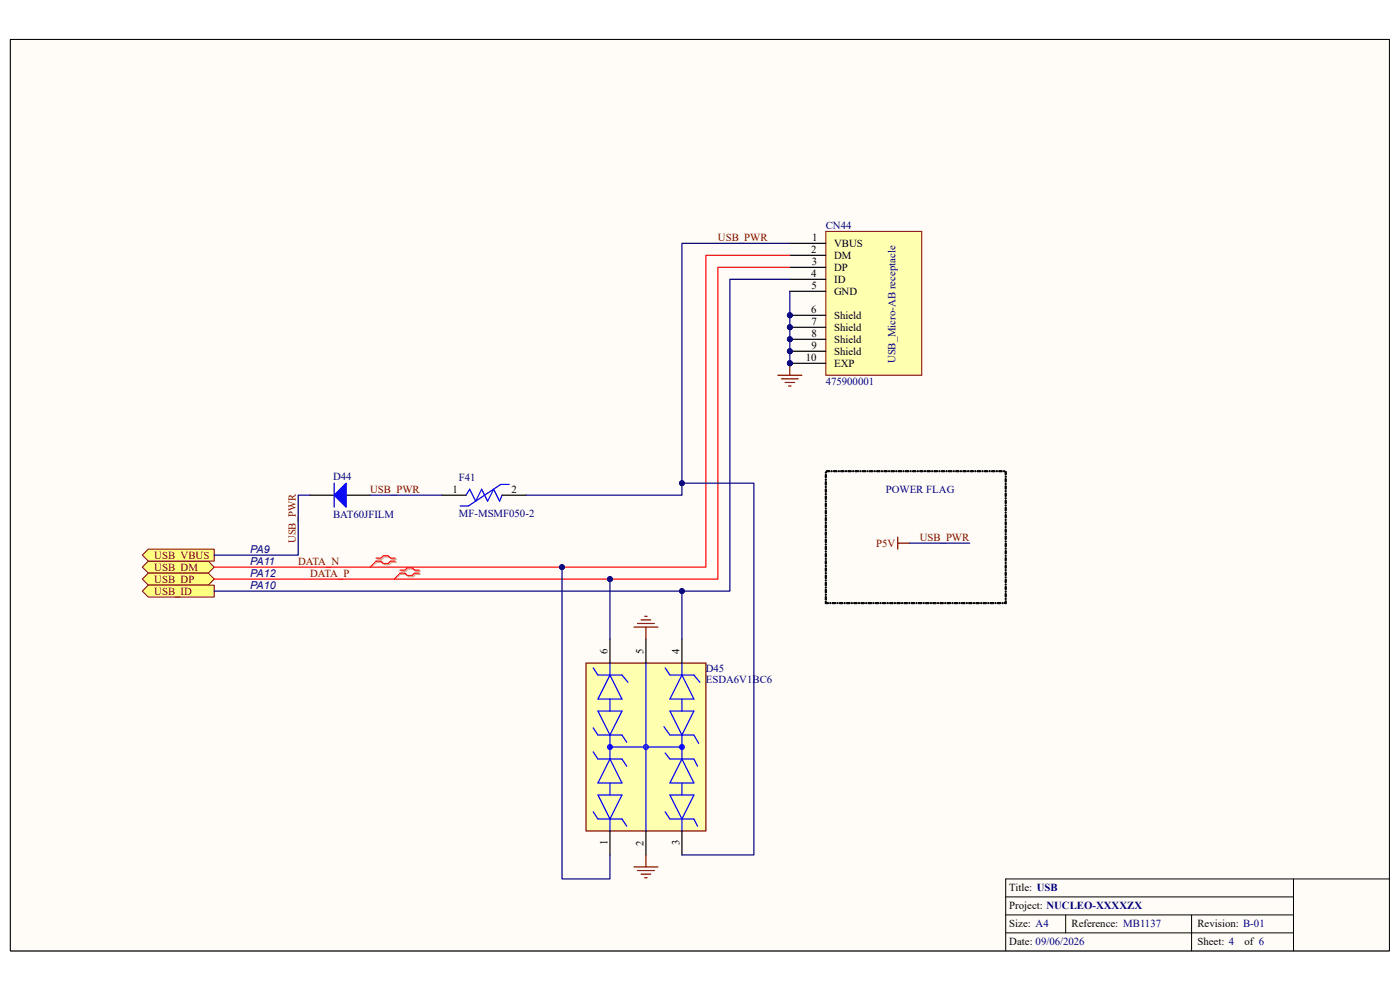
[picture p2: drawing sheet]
<svg xmlns="http://www.w3.org/2000/svg" width="297mm" height="210mm" viewBox="0 0 297 210" stroke-linecap="round" stroke-linejoin="round" font-family="sans-serif">
<path d="M2.2 8.4h292.6v193.3h-292.6z" fill-rule="evenodd" fill="#fffcf8"/>
<path d="M2.2 8.4h292.6v193.3h-292.6z" fill="none" stroke="#000" stroke-width=".21"/>
<path d="M2.2 8.4h292.6v193.3h-292.6z" fill-rule="evenodd" fill="#fffcf8"/>
<path d="M2.2 8.4h292.6v193.3h-292.6zM213.4 190.3h61M213.4 194.1h61M213.4 197.9h61M226.1 194.1v3.8M252.8 194.1v7.6M274.4 186.5v15.2M294.8 186.5h-81.4v15.2" fill="none" stroke="#000" stroke-width=".21"/>
<path d="M31.5 119h12.7l1.3 1.3-1.3 1.3h-12.7l-1.3-1.3z" fill-rule="evenodd" fill="#ffff80"/>
<path d="M31.5 119h12.7l1.3 1.3-1.3 1.3h-12.7l-1.3-1.3z" fill="none" stroke="#800000" stroke-width=".21"/>
<path d="M31.5 121.6h12.7l1.3 1.3-1.3 1.2h-12.7l-1.3-1.2z" fill-rule="evenodd" fill="#ffff80"/>
<path d="M31.5 121.6h12.7l1.3 1.3-1.3 1.2h-12.7l-1.3-1.2z" fill="none" stroke="#800000" stroke-width=".21"/>
<path d="M30.2 125.4l1.3-1.3h14v2.6h-14z" fill-rule="evenodd" fill="#ffff80"/>
<path d="M30.2 125.4l1.3-1.3h14v2.6h-14z" fill="none" stroke="#800000" stroke-width=".21"/>
<path d="M165 79.6h5.1M167.6 77.1v2.5M165.8 80.4h3.5M166.5 81.1h2.1M167.3 81.9h.5" fill="none" stroke="#800000" stroke-width=".25"/>
<circle cx="167.6" cy="77.1" r=".51" fill="#000080"/>
<circle cx="167.6" cy="77.1" r=".51" fill="none" stroke="#000080" stroke-width=".21"/>
<circle cx="167.6" cy="66.9" r=".51" fill="#000080"/>
<circle cx="167.6" cy="66.9" r=".51" fill="none" stroke="#000080" stroke-width=".21"/>
<circle cx="167.6" cy="69.4" r=".51" fill="#000080"/>
<circle cx="167.6" cy="69.4" r=".51" fill="none" stroke="#000080" stroke-width=".21"/>
<circle cx="167.6" cy="72" r=".51" fill="#000080"/>
<circle cx="167.6" cy="72" r=".51" fill="none" stroke="#000080" stroke-width=".21"/>
<circle cx="167.6" cy="74.5" r=".51" fill="#000080"/>
<circle cx="167.6" cy="74.5" r=".51" fill="none" stroke="#000080" stroke-width=".21"/>
<circle cx="167.6" cy="77.1" r=".51" fill="#000080"/>
<circle cx="167.6" cy="77.1" r=".51" fill="none" stroke="#000080" stroke-width=".21"/>
<path d="M175.2 49.1h20.3v30.5h-20.3z" fill-rule="evenodd" fill="#ffffb0"/>
<path d="M175.2 49.1h20.3v30.5h-20.3z" fill="none" stroke="#800000" stroke-width=".21"/>
<path d="M167.6 51.6h7.6M167.6 54.2h7.6M167.6 56.7h7.6M167.6 59.3h7.6M167.6 61.8h7.6M167.6 66.9h7.6" fill="none" stroke="#000" stroke-width=".25"/>
<circle cx="167.6" cy="66.9" r=".51" fill="#000080"/>
<circle cx="167.6" cy="66.9" r=".51" fill="none" stroke="#000080" stroke-width=".21"/>
<path d="M167.6 69.4h7.6" fill="none" stroke="#000" stroke-width=".25"/>
<circle cx="167.6" cy="69.4" r=".51" fill="#000080"/>
<circle cx="167.6" cy="69.4" r=".51" fill="none" stroke="#000080" stroke-width=".21"/>
<path d="M167.6 72h7.6" fill="none" stroke="#000" stroke-width=".25"/>
<circle cx="167.6" cy="72" r=".51" fill="#000080"/>
<circle cx="167.6" cy="72" r=".51" fill="none" stroke="#000080" stroke-width=".21"/>
<path d="M167.6 74.5h7.6" fill="none" stroke="#000" stroke-width=".25"/>
<circle cx="167.6" cy="74.5" r=".51" fill="#000080"/>
<circle cx="167.6" cy="74.5" r=".51" fill="none" stroke="#000080" stroke-width=".21"/>
<path d="M167.6 77.1h7.6" fill="none" stroke="#000" stroke-width=".25"/>
<circle cx="167.6" cy="77.1" r=".51" fill="#000080"/>
<circle cx="167.6" cy="77.1" r=".51" fill="none" stroke="#000080" stroke-width=".21"/>
<path d="M31.5 116.5h14v2.5h-14l-1.3-1.2z" fill-rule="evenodd" fill="#ffff80"/>
<path d="M31.5 116.5h14v2.5h-14l-1.3-1.2z" fill="none" stroke="#800000" stroke-width=".21"/>
<path d="M65.8 105h5.1M73.4 105h5.1" fill="none" stroke="#000" stroke-width=".25"/>
<path d="M70.9 105l2.5-2.5v5.1z" fill="#00f"/>
<path d="M70.9 105l2.5-2.5v5.1zM70.9 102.5v5.1" fill="none" stroke="#00f" stroke-width=".25"/>
<path d="M80.1 118.7h1l.5-.6h1l.5 .6h1M80.1 119.3h1l.5 .5h1l.5-.5h1M85.1 121.2h1.1l.5-.5h1l.5 .5h1M85.1 121.8h1.1l.5 .5h1l.5-.5h1" fill="none" stroke="#d0a19e" stroke-width=".25"/>
<path d="M80.1 119.3l-1.6 1M85.1 121.8l-1.5 1.1" fill="none" stroke="#d0a19e" stroke-width=".21"/>
<path d="M79.8 118.4h1l.5-.5h1l.5 .5h1.1M79.8 119h1l.5 .5h1l.5-.5h1.1M84.9 120.9h1l.5-.5h1l.5 .5h1.1M84.9 121.6h1l.5 .5h1l.5-.5h1.1" fill="none" stroke="#f00" stroke-width=".25"/>
<path d="M79.8 119l-1.3 1.3M84.9 121.6l-1.3 1.3" fill="none" stroke="#f00" stroke-width=".21"/>
<path d="M124.3 140.7h25.5v35.6h-25.5z" fill-rule="evenodd" fill="#ffffb0"/>
<g fill="none" stroke="#800000" stroke-width=".25">
<path d="M190.5 114v2.5M190.5 115.2h2.5M134.5 133h5.1M135.3 132.3h3.5M136 131.5h2.1M136.8 130.7h.5M137 133v2.6M124.3 140.7h25.5v35.6h-25.5zM134.5 183.9h5.1M135.3 184.7h3.5M136 185.4h2.1M136.8 186.2h.5"/>
<path d="M137 181.4v2.5"/>
</g>
<g fill="none" stroke="#00f" stroke-width=".25">
<path d="M98.9 105l.7-1.2 1.3 2.5 1.3-2.5 1.3 2.5 1.2-2.5 1.3 2.5 .5-1.3M108 102.8h-1.7l-6.9 4.5h-1.8M125.8 159.5l1.1 1.5h5l1.1 1.5M125.8 154.4l1.1 1.5h5l1.1 1.6M125.8 141.7l1.1 1.5h5l1.3 1.5M126.9 150.8h5l-2.5 5.1zM129.4 143.2l2.5 5.1h-5zM129.4 140.7v2.5M129.4 148.3v2.5M129.4 155.9v5.1M129.4 158.5h15.3M137 140.7v35.6"/>
<path d="M140.9 154.1l1.2 1.8h5.1l1 1.8M141.1 159.7l1 1.3h5.1l.8 1.5M141.1 141.7l1 1.5h5.1l1.3 1.5M142.1 150.8h5.1l-2.5 5.1zM144.7 143.2l2.5 5.1h-5.1zM144.7 140.7v2.5M144.7 148.3v2.5M144.7 155.9v5.1M125.8 172.2l1.1 1.5h5.1l1 1.6M126.9 168.6h5l-2.5 5.1zM129.4 161l2.5 5.1h-5zM129.4 166.1v2.5"/>
<path d="M129.4 173.7v2.6M141.1 172.2l1 1.5h5.1l.8 1.6M142.1 168.6h5.1l-2.5 5.1zM144.7 161l2.5 5.1h-5.1zM144.7 166.1v2.5M144.7 173.7v2.6"/>
<circle cx="129.4" cy="158.5" r=".25"/>
<circle cx="129.4" cy="158.5" r=".51"/>
<circle cx="137" cy="158.5" r=".51"/>
<circle cx="144.7" cy="158.5" r=".25"/>
<circle cx="144.7" cy="158.5" r=".51"/>
</g>
<path d="M93.8 105h5.1M106.5 105h5.1M129.4 135.6v5.1M137 135.6v5.1M144.7 135.6v5.1M129.4 176.3v5.1M137 176.3v5.1M144.7 176.3v5.1" fill="none" stroke="#000" stroke-width=".25"/>
<path d="M167.6 61.8v15.3" fill="none" stroke="#000080" stroke-width=".25"/>
<circle cx="167.6" cy="77.1" r=".51" fill="#000080"/>
<circle cx="167.6" cy="77.1" r=".51" fill="none" stroke="#000080" stroke-width=".21"/>
<circle cx="167.6" cy="74.5" r=".51" fill="#000080"/>
<circle cx="167.6" cy="74.5" r=".51" fill="none" stroke="#000080" stroke-width=".21"/>
<circle cx="167.6" cy="72" r=".51" fill="#000080"/>
<circle cx="167.6" cy="72" r=".51" fill="none" stroke="#000080" stroke-width=".21"/>
<circle cx="167.6" cy="69.4" r=".51" fill="#000080"/>
<circle cx="167.6" cy="69.4" r=".51" fill="none" stroke="#000080" stroke-width=".21"/>
<circle cx="167.6" cy="66.9" r=".51" fill="#000080"/>
<circle cx="167.6" cy="66.9" r=".51" fill="none" stroke="#000080" stroke-width=".21"/>
<path d="M167.6 59.3h-12.8v66.1h-109.3" fill="none" stroke="#000080" stroke-width=".25"/>
<circle cx="144.7" cy="125.4" r=".51" fill="#000080"/>
<circle cx="144.7" cy="125.4" r=".51" fill="none" stroke="#000080" stroke-width=".21"/>
<path d="M167.6 54.2h-17.8v66.1h-104.3" fill="none" stroke="#f00" stroke-width=".25"/>
<circle cx="119.2" cy="120.3" r=".51" fill="#000080"/>
<circle cx="119.2" cy="120.3" r=".51" fill="none" stroke="#000080" stroke-width=".21"/>
<path d="M167.6 56.7h-15.3v66.2h-106.8" fill="none" stroke="#f00" stroke-width=".25"/>
<circle cx="129.4" cy="122.9" r=".51" fill="#000080"/>
<circle cx="129.4" cy="122.9" r=".51" fill="none" stroke="#000080" stroke-width=".21"/>
<path d="M167.6 51.6h-22.9v53.4h-33.1M65.8 105h-2.5v12.8h-17.8M78.5 105h15.3M193 115.2h12.7" fill="none" stroke="#000080" stroke-width=".25"/>
<path d="M175.1 127.7a.13 .13 0 0 1 .2 0 .13 .13 0 0 1-.2 0zM175.1 126.6l.2 .1-.1 .6-.1-.1zM175.1 126.2a.13 .13 0 0 1 .2 0 .13 .13 0 0 1-.2 0zM175.1 125.1h.2l-.1 .7-.1-.1zM175.1 124.6a.13 .13 0 0 1 .2 0 .13 .13 0 0 1-.2 0zM175.1 123.5l.2 .1-.1 .7-.1-.2zM175.1 123.1a.13 .13 0 0 1 .2 0 .13 .13 0 0 1-.2 0zM175.1 122l.2 .1-.1 .6-.1-.1zM175.1 121.6a.13 .13 0 0 1 .2 0 .13 .13 0 0 1-.2 0zM175.1 120.5l.2 .1-.1 .6-.1-.1zM175.1 120.1a.13 .13 0 0 1 .2 0 .13 .13 0 0 1-.2 0zM175.1 119l.2 .1-.1 .6-.1-.1zM175.1 118.5a.13 .13 0 0 1 .2 0 .13 .13 0 0 1-.2 0zM175.1 117.4l.2 .1-.1 .7-.1-.2zM175.1 117a.13 .13 0 0 1 .2 0 .13 .13 0 0 1-.2 0zM175.1 115.9l.2 .1-.1 .6-.1-.1zM175.1 115.5a.13 .13 0 0 1 .2 0 .13 .13 0 0 1-.2 0zM175.1 114.4l.2 .1-.1 .6-.1-.1zM175.1 114a.13 .13 0 0 1 .2 0 .13 .13 0 0 1-.2 0zM175.1 112.9l.2 .1-.1 .6-.1-.1zM175.1 112.4a.13 .13 0 0 1 .2 0 .13 .13 0 0 1-.2 0zM175.1 111.3l.2 .1-.1 .7-.1-.2zM175.1 110.9a.13 .13 0 0 1 .2 0 .13 .13 0 0 1-.2 0zM175.1 109.8l.2 .1-.1 .6-.1-.1zM175.1 109.4a.13 .13 0 0 1 .2 0 .13 .13 0 0 1-.2 0zM175.1 108.3l.2 .1-.1 .6-.1-.1zM175.1 107.9a.13 .13 0 0 1 .2 0 .13 .13 0 0 1-.2 0zM175.1 106.8l.2 .1-.1 .6-.1-.1zM175.1 106.4a.13 .13 0 0 1 .2 0 .13 .13 0 0 1-.2 0zM175.1 105.2l.2 .1-.1 .7-.1-.2zM175.1 104.8a.13 .13 0 0 1 .2 0 .13 .13 0 0 1-.2 0zM175.1 103.7l.2 .1-.1 .6-.1-.1zM175.1 103.3a.13 .13 0 0 1 .2 0 .13 .13 0 0 1-.2 0zM175.1 102.2l.2 .1-.1 .6-.1-.1zM175.1 101.8a.13 .13 0 0 1 .2 0 .13 .13 0 0 1-.2 0zM175.1 100.7l.2 .1-.1 .6-.1-.1zM175.1 100.3a.13 .13 0 0 1 .2 0 .13 .13 0 0 1-.2 0zM175.3 99.9l.6-.1 .1 .2-.6 .1zM176.3 100a.15 .15 0 0 1 .3 0 .15 .15 0 0 1-.3 0zM176.8 99.9l.6-.1 .2 .2-.7 .1zM177.8 100a.15 .15 0 0 1 .3 0 .15 .15 0 0 1-.3 0zM178.4 99.9l.6-.1 .1 .2-.6 .1zM179.3 100a.15 .15 0 0 1 .3 0 .15 .15 0 0 1-.3 0zM179.9 99.9l.6-.1 .1 .2-.6 .1zM180.9 100a.13 .13 0 0 1 .2 0 .13 .13 0 0 1-.2 0zM181.4 99.9l.6-.1 .1 .2-.6 .1zM182.4 100a.15 .15 0 0 1 .3 0 .15 .15 0 0 1-.3 0zM182.9 99.9l.6-.1 .2 .2-.7 .1zM183.9 100a.15 .15 0 0 1 .3 0 .15 .15 0 0 1-.3 0zM184.5 99.9l.6-.1 .1 .2-.6 .1zM185.5 100a.13 .13 0 0 1 .2 0 .13 .13 0 0 1-.2 0zM186 99.9l.6-.1 .1 .2-.6 .1zM187 100a.13 .13 0 0 1 .2 0 .13 .13 0 0 1-.2 0zM187.5 99.9l.6-.1 .1 .2-.6 .1zM188.5 100a.15 .15 0 0 1 .3 0 .15 .15 0 0 1-.3 0zM189 99.9l.6-.1 .2 .2-.7 .1zM190 100a.15 .15 0 0 1 .3 0 .15 .15 0 0 1-.3 0zM190.6 99.9l.6-.1 .1 .2-.6 .1zM191.5 100a.15 .15 0 0 1 .3 0 .15 .15 0 0 1-.3 0zM192.1 99.9l.6-.1 .1 .2-.6 .1zM193.1 100a.13 .13 0 0 1 .2 0 .13 .13 0 0 1-.2 0zM193.6 99.9l.6-.1 .1 .2-.6 .1zM194.6 100a.13 .13 0 0 1 .2 0 .13 .13 0 0 1-.2 0zM195.1 99.9l.6-.1 .2 .2-.7 .1zM196.1 100a.15 .15 0 0 1 .3 0 .15 .15 0 0 1-.3 0zM196.7 99.9l.6-.1 .1 .2-.6 .1zM197.6 100a.15 .15 0 0 1 .3 0 .15 .15 0 0 1-.3 0zM198.2 99.9l.6-.1 .1 .2-.6 .1zM199.2 100a.13 .13 0 0 1 .2 0 .13 .13 0 0 1-.2 0zM199.7 99.9l.6-.1 .1 .2-.6 .1zM200.7 100a.13 .13 0 0 1 .2 0 .13 .13 0 0 1-.2 0zM201.2 99.9l.6-.1 .2 .2-.7 .1zM202.2 100a.15 .15 0 0 1 .3 0 .15 .15 0 0 1-.3 0zM202.8 99.9l.6-.1 .1 .2-.6 .1zM203.7 100a.15 .15 0 0 1 .3 0 .15 .15 0 0 1-.3 0zM204.3 99.9l.6-.1 .1 .2-.6 .1zM205.3 100a.13 .13 0 0 1 .2 0 .13 .13 0 0 1-.2 0zM205.8 99.9l.6-.1 .1 .2-.6 .1zM206.8 100a.13 .13 0 0 1 .2 0 .13 .13 0 0 1-.2 0zM207.3 99.9l.6-.1 .2 .2-.7 .1zM208.3 100a.15 .15 0 0 1 .3 0 .15 .15 0 0 1-.3 0zM208.9 99.9l.6-.1 .1 .2-.7 .1zM209.8 100a.15 .15 0 0 1 .3 0 .15 .15 0 0 1-.3 0zM210.4 99.9l.6-.1 .1 .2-.6 .1zM211.4 100a.13 .13 0 0 1 .2 0 .13 .13 0 0 1-.2 0zM211.9 99.9l.6-.1 .1 .2-.6 .1zM212.9 100a.13 .13 0 0 1 .2 0 .13 .13 0 0 1-.2 0zM213.3 100l.2 .1-.1 .7-.2-.2zM213.2 101.1a.15 .15 0 0 1 .3 0 .15 .15 0 0 1-.3 0zM213.3 101.6h.2l-.1 .7-.2-.1zM213.2 102.7a.15 .15 0 0 1 .3 0 .15 .15 0 0 1-.3 0zM213.3 103.1l.2 .1-.1 .6-.2-.1zM213.2 104.2a.15 .15 0 0 1 .3 0 .15 .15 0 0 1-.3 0zM213.3 104.6l.2 .1-.1 .6-.2-.1zM213.2 105.7a.15 .15 0 0 1 .3 0 .15 .15 0 0 1-.3 0zM213.3 106.1l.2 .1-.1 .6-.2-.1zM213.2 107.2a.15 .15 0 0 1 .3 0 .15 .15 0 0 1-.3 0zM213.3 107.7h.2l-.1 .7-.2-.2zM213.2 108.8a.15 .15 0 0 1 .3 0 .15 .15 0 0 1-.3 0zM213.3 109.2l.2 .1-.1 .6-.2-.1zM213.2 110.3a.15 .15 0 0 1 .3 0 .15 .15 0 0 1-.3 0zM213.3 110.7l.2 .1-.1 .6-.2-.1zM213.2 111.8a.15 .15 0 0 1 .3 0 .15 .15 0 0 1-.3 0zM213.3 112.2l.2 .1-.1 .6-.2-.1zM213.2 113.3a.15 .15 0 0 1 .3 0 .15 .15 0 0 1-.3 0zM213.3 113.7l.2 .1-.1 .7-.2-.2zM213.2 114.9a.15 .15 0 0 1 .3 0 .15 .15 0 0 1-.3 0zM213.3 115.3l.2 .1-.1 .6-.2-.1zM213.2 116.4a.15 .15 0 0 1 .3 0 .15 .15 0 0 1-.3 0zM213.3 116.8l.2 .1-.1 .6-.2-.1zM213.2 117.9a.15 .15 0 0 1 .3 0 .15 .15 0 0 1-.3 0zM213.3 118.3l.2 .1-.1 .7-.2-.2zM213.2 119.4a.15 .15 0 0 1 .3 0 .15 .15 0 0 1-.3 0zM213.3 119.8l.2 .1-.1 .7-.2-.2zM213.2 121a.15 .15 0 0 1 .3 0 .15 .15 0 0 1-.3 0zM213.3 121.4l.2 .1-.1 .6-.2-.1zM213.2 122.5a.15 .15 0 0 1 .3 0 .15 .15 0 0 1-.3 0zM213.3 122.9l.2 .1-.1 .6-.2-.1zM213.2 124a.15 .15 0 0 1 .3 0 .15 .15 0 0 1-.3 0zM213.3 124.4l.2 .1-.1 .6-.2-.1zM213.2 125.5a.15 .15 0 0 1 .3 0 .15 .15 0 0 1-.3 0zM213.3 125.9l.2 .1-.1 .7-.2-.2zM213.2 127.1a.15 .15 0 0 1 .3 0 .15 .15 0 0 1-.3 0zM213.3 127.5l.2 .1v.5l-.4-.2 .3-.1-.2 .1zM212.6 127.9a.15 .15 0 0 1 .3 0 .15 .15 0 0 1-.3 0zM211.6 127.9l.6-.1 .1 .1-.6 .2zM211.1 127.9a.13 .13 0 0 1 .2 0 .13 .13 0 0 1-.2 0zM210.1 127.9l.6-.1 .1 .1-.6 .2zM209.5 127.9a.15 .15 0 0 1 .3 0 .15 .15 0 0 1-.3 0zM208.6 127.9l.6-.1 .1 .1-.6 .2zM208 127.9a.15 .15 0 0 1 .3 0 .15 .15 0 0 1-.3 0zM207 127.9l.6-.1 .2 .1-.7 .2zM206.5 127.9a.15 .15 0 0 1 .3 0 .15 .15 0 0 1-.3 0zM205.5 127.9l.6-.1 .1 .1-.6 .2zM205 127.9a.13 .13 0 0 1 .2 0 .13 .13 0 0 1-.2 0zM204 127.9l.6-.1 .1 .1-.6 .2zM203.5 127.9a.13 .13 0 0 1 .2 0 .13 .13 0 0 1-.2 0zM202.5 127.9l.6-.1 .1 .1-.6 .2zM201.9 127.9a.15 .15 0 0 1 .3 0 .15 .15 0 0 1-.3 0zM200.9 127.9l.6-.1 .2 .1-.7 .2zM200.4 127.9a.15 .15 0 0 1 .3 0 .15 .15 0 0 1-.3 0zM199.4 127.9l.6-.1 .2 .1-.7 .2zM198.9 127.9a.13 .13 0 0 1 .2 0 .13 .13 0 0 1-.2 0zM197.9 127.9l.6-.1 .1 .1-.6 .2zM197.4 127.9a.13 .13 0 0 1 .2 0 .13 .13 0 0 1-.2 0zM196.4 127.9l.6-.1 .1 .1-.6 .2zM195.8 127.9a.15 .15 0 0 1 .3 0 .15 .15 0 0 1-.3 0zM194.9 127.9l.6-.1 .1 .1-.7 .2zM194.3 127.9a.15 .15 0 0 1 .3 0 .15 .15 0 0 1-.3 0zM193.3 127.9l.6-.1 .2 .1-.7 .2zM192.8 127.9a.13 .13 0 0 1 .2 0 .13 .13 0 0 1-.2 0zM191.8 127.9l.6-.1 .1 .1-.6 .2zM191.3 127.9a.13 .13 0 0 1 .2 0 .13 .13 0 0 1-.2 0zM190.3 127.9l.6-.1 .1 .1-.6 .2zM189.7 127.9a.15 .15 0 0 1 .3 0 .15 .15 0 0 1-.3 0zM188.8 127.9l.6-.1 .1 .1-.7 .2zM188.2 127.9a.15 .15 0 0 1 .3 0 .15 .15 0 0 1-.3 0zM187.2 127.9l.6-.1 .2 .1-.7 .2zM186.7 127.9a.13 .13 0 0 1 .2 0 .13 .13 0 0 1-.2 0zM185.7 127.9l.6-.1 .1 .1-.6 .2zM185.2 127.9a.13 .13 0 0 1 .2 0 .13 .13 0 0 1-.2 0zM184.2 127.9l.6-.1 .1 .1-.6 .2zM183.6 127.9a.15 .15 0 0 1 .3 0 .15 .15 0 0 1-.3 0zM182.7 127.9l.6-.1 .1 .1-.6 .2zM182.1 127.9a.15 .15 0 0 1 .3 0 .15 .15 0 0 1-.3 0zM181.1 127.9l.6-.1 .2 .1-.7 .2zM180.6 127.9a.13 .13 0 0 1 .2 0 .13 .13 0 0 1-.2 0zM179.6 127.9l.6-.1 .1 .1-.6 .2zM179.1 127.9a.13 .13 0 0 1 .2 0 .13 .13 0 0 1-.2 0zM178.1 127.9l.6-.1 .1 .1-.6 .2zM177.5 127.9a.15 .15 0 0 1 .3 0 .15 .15 0 0 1-.3 0zM176.6 127.9l.6-.1 .1 .1-.6 .2zM176 127.9a.15 .15 0 0 1 .3 0 .15 .15 0 0 1-.3 0zM175.1 127.9l.5-.1 .2 .1-.6 .2z" fill="#000" stroke="#000" stroke-width=".21"/>
<circle cx="144.7" cy="102.5" r=".51" fill="#000080"/>
<circle cx="144.7" cy="102.5" r=".51" fill="none" stroke="#000080" stroke-width=".21"/>
<path d="M129.4 122.9v12.7" fill="none" stroke="#000080" stroke-width=".25"/>
<circle cx="129.4" cy="122.9" r=".51" fill="#000080"/>
<circle cx="129.4" cy="122.9" r=".51" fill="none" stroke="#000080" stroke-width=".21"/>
<path d="M119.2 120.3v66.2h10.2v-5.1" fill="none" stroke="#000080" stroke-width=".25"/>
<circle cx="119.2" cy="120.3" r=".51" fill="#000080"/>
<circle cx="119.2" cy="120.3" r=".51" fill="none" stroke="#000080" stroke-width=".21"/>
<path d="M144.7 125.4v10.2" fill="none" stroke="#000080" stroke-width=".25"/>
<circle cx="144.7" cy="125.4" r=".51" fill="#000080"/>
<circle cx="144.7" cy="125.4" r=".51" fill="none" stroke="#000080" stroke-width=".21"/>
<path d="M144.7 102.5h15.2v78.9h-15.2" fill="none" stroke="#000080" stroke-width=".25"/>
<circle cx="144.7" cy="102.5" r=".51" fill="#000080"/>
<circle cx="144.7" cy="102.5" r=".51" fill="none" stroke="#000080" stroke-width=".21"/>
<g font-size="2.3" fill="#800000">
<text x="152.3" y="51.1">USB_PWR</text>
<text x="78.5" y="104.5">USB_PWR</text>
<text x="32.7" y="118.5">USB_VBUS</text>
<text x="62.8" y="115.2" transform="rotate(-90 62.8 115.2)">USB_PWR</text>
<text x="63.2" y="119.8">DATA_N</text>
<text x="185.9" y="116">P5V</text>
<text x="195.1" y="114.7">USB_PWR</text>
<text x="32.7" y="121.1">USB_DM</text>
<text x="32.7" y="123.6">USB_DP</text>
<text x="65.8" y="122.3">DATA_P</text>
<text x="32.7" y="126.2">USB_ID</text>
</g>
<g font-size="2.3">
<text x="172.1" y="53.6">2</text>
<text x="172.3" y="51.1">1</text>
<text x="177" y="52.4">VBUS</text>
<text x="172.1" y="58.7">4</text>
<text x="172.2" y="56.2">3</text>
<text x="177" y="54.9">DM</text>
<text x="177" y="57.4">DP</text>
<text x="177" y="60">ID</text>
<text x="172.2" y="61.3">5</text>
<text x="177" y="62.6">GND</text>
<text x="172.1" y="66.4">6</text>
<text x="172.1" y="68.9">7</text>
<text x="172.1" y="71.5">8</text>
<text x="177" y="67.6">Shield</text>
<text x="177" y="70.2">Shield</text>
<text x="170.9" y="76.5">10</text>
<text x="172.1" y="74">9</text>
<text x="177" y="72.7">Shield</text>
<text x="177" y="75.3">Shield</text>
<text x="177" y="77.8">EXP</text>
<text x="96" y="104.5">1</text>
<text x="108.5" y="104.5">2</text>
<text x="128.9" y="138.6" transform="rotate(-90 128.9 138.6)">6</text>
<text x="136.5" y="138.6" transform="rotate(-90 136.5 138.6)">5</text>
<text x="144.2" y="138.6" transform="rotate(-90 144.2 138.6)">4</text>
<text x="128.9" y="179.2" transform="rotate(-90 128.9 179.2)">1</text>
<text x="136.5" y="179.4" transform="rotate(-90 136.5 179.4)">2</text>
<text x="144.2" y="179.3" transform="rotate(-90 144.2 179.3)">3</text>
<text x="214.1" y="189">Title: USB</text>
<text x="214.1" y="196.7">Size: A4</text>
<text x="214.1" y="192.8">Project: NUCLEO-XXXXZX</text>
<text x="227.3" y="196.7">Reference: MB1137</text>
<text x="254" y="196.7">Revision: B-01</text>
<text x="214.1" y="200.5">Date: 09/06/2026</text>
<text x="254" y="200.5">Sheet: 4</text>
<text x="264" y="200.5">of 6</text>
</g>
<g font-size="2.3" fill="#000080">
<text x="175.2" y="48.6">CN44</text>
<text x="189.9" y="77" transform="rotate(-90 189.9 77)">USB_Micro-AB receptacle</text>
<text x="175.2" y="81.6">475900001</text>
<text x="70.7" y="101.7">D44</text>
<text x="97.4" y="102">F41</text>
<text x="187.9" y="104.5">POWER FLAG</text>
<text x="70.7" y="109.9">BAT60JFILM</text>
<text x="97.4" y="109.6">MF-MSMF050-2</text>
<text x="149.7" y="142.5">D45</text>
<text x="149.7" y="145">ESDA6V1BC6</text>
</g>
<g font-size="2.3" fill="#0c0087">
<text x="53.1" y="117.3">PA9</text>
<text x="53.1" y="119.8">PA11</text>
<text x="53.1" y="124.9">PA10</text>
<text x="53.1" y="122.3">PA12</text>
</g>
</svg>
